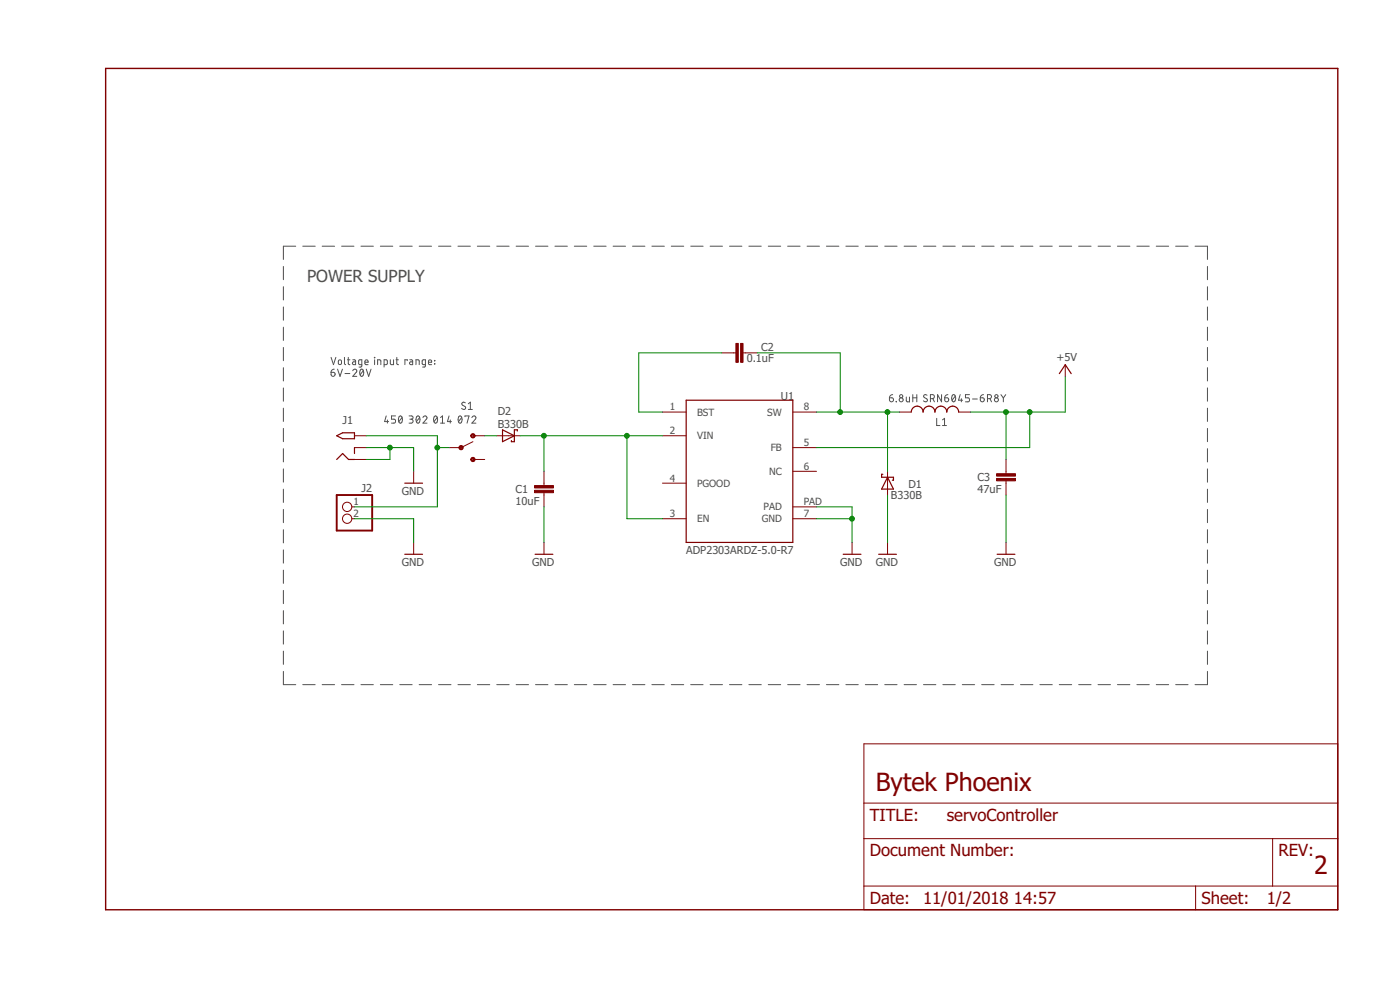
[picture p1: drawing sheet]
<svg xmlns="http://www.w3.org/2000/svg" width="420mm" height="297mm" viewBox="0 0 420 297" stroke-linecap="round" stroke-linejoin="round" font-family="sans-serif">
<g fill="none" stroke="#505050" stroke-width=".3">
<path d="M85 79.9v4M88.8 73.9h-3.8v4M90.9 73.9h3.7M96.7 73.9h3.7M102.5 73.9h3.7M108.3 73.9h3.8M114.2 73.9h3.7M120 73.9h3.7M125.8 73.9h3.7M131.6 73.9h3.7M137.4 73.9h3.8M143.3 73.9h3.7"/>
<path d="M149.1 73.9h3.7M154.9 73.9h3.7M160.7 73.9h3.7M166.5 73.9h3.8M172.4 73.9h3.7M178.2 73.9h3.7M184 73.9h3.7M189.8 73.9h3.7M195.6 73.9h3.8M201.5 73.9h3.7M207.3 73.9h3.7M213.1 73.9h3.7"/>
<path d="M218.9 73.9h3.8M224.7 73.9h3.8M230.6 73.9h3.7M236.4 73.9h3.7M242.2 73.9h3.7M248 73.9h3.8M253.9 73.9h3.7M259.7 73.9h3.7M265.5 73.9h3.7M271.3 73.9h3.7M277.2 73.9h3.7M283 73.9h3.7"/>
<path d="M288.8 73.9h3.7M294.6 73.9h3.7M300.4 73.9h3.8M306.3 73.9h3.7M312.1 73.9h3.7M317.9 73.9h3.7M323.7 73.9h3.7M329.5 73.9h3.8M335.4 73.9h3.7M341.2 73.9h3.7M347 73.9h3.7M352.8 73.9h3.8"/>
<path d="M358.6 73.9h3.8v4M362.4 79.9v4M85 86v4M85 92.1v4M85 98.2v4M362.4 86v4M362.4 92.1v4M362.4 98.2v4M85 104.2v4M85 110.3v4M85 116.4v4M99.4 111.7h.7a.6 .6 0 0 1 .5 .7 .6 .6 0 0 1-.7 .5 .6 .6 0 0 1-.5-.6z"/>
<path d="M99.4 107.2l.7 2.2 .7-2.2M100.3 110.8l-.7 .2-.2 .7M101.3 110.8l.7 2.1 .8-2.1M101.8 108h.3a.86 .86 0 0 1 .2 1.3l-.4 .1a.84 .84 0 0 1-.1-1.4zM103.4 107.2v1.9l.3 .3M103.5 112.1h1.5M104.3 107.9h.7M104.5 107.2v2l.5 .2M105.9 107.9l.8 .3v1.2h-.5a.42 .42 0 0 1-.5-.4 .42 .42 0 0 1 .5-.4h.5M105.9 111.2a.59 .59 0 0 1 .8-.4 .59 .59 0 0 1 .2 .9l-1 1.2h1.2M108.2 110.9a.89 .89 0 0 1 1 .4 .89 .89 0 0 1-.1 1.1 .52 .52 0 0 1-.5 .5 .52 .52 0 0 1-.6-.5v-.8zM108.6 109.4l-.9-.2v-1l.1-.2 .8-.1v1.9l-.2 .3h-.6"/>
<path d="M109 111.2l-.9 1.2M109.5 108.7h1a.5 .5 0 0 0-.4-.7 .5 .5 0 0 0-.6 .4l.1 .9 .9 .1M109.9 110.8l.7 2.1 .8-2.1M112.4 107.2l.1 .2zM112.4 107.9v1.5M113.3 109.4v-1.5l.9 .2 .1 1.3M115.3 109.4l.8-.1v-1.2l-.8-.2v2.2M117.1 107.9v1.2l.4 .3h.6v-1.5M118.9 107.9h.7M119.1 107.2v2l.5 .2M122.2 108.2v-.3h-.7v1.5M123 107.9l.8 .3v1.2h-.5a.42 .42 0 0 1-.4-.4 .42 .42 0 0 1 .4-.4h.5"/>
<path d="M124.8 109.4v-1.5l.9 .2 .1 1.3M127.7 109.4l-1-.2 .1-1.1 .9-.2-.1 2-.2 .2h-.6M128.6 108.7h.9a.5 .5 0 0 0-.3-.7 .5 .5 0 0 0-.6 .4l.1 .9 .8 .1M130.4 108.1l.1 .2zM130.4 109.1l.1 .1zM266.9 119.4h.8a.61 .61 0 0 1 .4 .6 .61 .61 0 0 1-.6 .6 .61 .61 0 0 1-.6-.6zM267.9 118.4l-.7 .3-.3 .7M272 119.1v1.3l.4 .2h.5v-1.5M273.9 119.4h1.2M273.9 118.4v2.2M275.1 118.4v2.2M278.2 118.6a.54 .54 0 0 0-.8-.1 .54 .54 0 0 0 0 .8l.7 .4a.59 .59 0 0 1-.1 .9 .59 .59 0 0 1-.9-.3"/>
<path d="M279.2 119.6h.6a.6 .6 0 0 0 .6-.6 .6 .6 0 0 0-.6-.6h-.6v2.2M280 119.6l.4 1M282.6 118.4v2.2l-1.2-2.2v2.2M283.5 119.4h.7a.6 .6 0 0 1 .5 .6 .6 .6 0 0 1-.6 .6 .6 .6 0 0 1-.6-.6zM284.5 118.4l-.7 .3-.3 .7M285.9 118.5a.89 .89 0 0 1 .9 .5 .89 .89 0 0 1-.1 1 .57 .57 0 0 1-.7 .6 .57 .57 0 0 1-.4-.8zM286.7 118.9l-1 1.2M288.2 118.4l-.5 1.7h1.2M288.5 119.6v1M291 118.4h-1.2v1h.7a.62 .62 0 0 1 .5 .6 .62 .62 0 0 1-.5 .6h-.7M291.9 119.7h1.4M294.2 119.4h.7a.6 .6 0 0 1 .5 .6 .6 .6 0 0 1-.6 .6 .6 .6 0 0 1-.6-.6z"/>
<path d="M295.2 118.4l-.7 .3-.3 .7M296.4 119.6h.6a.6 .6 0 0 0 .6-.6 .6 .6 0 0 0-.6-.6h-.6v2.2M297.1 119.6l.5 1M300.4 118.4l.7 1M301.1 119.4v1.2M301.8 118.4l-.7 1M362.4 104.2v4M362.4 110.3v4M362.4 116.4v4M85 122.5v3.9M85 128.5v4M85 134.6v4"/>
<path d="M115.9 124.8l-.5 1.7h1.2M116.3 126v1M118.7 124.8h-1.2v1h.7a.6 .6 0 0 1 .5 .6 .6 .6 0 0 1-.5 .6h-.7M119.8 124.9a.69 .69 0 0 1 .9 .2 .69 .69 0 0 1 .1 .8 .69 .69 0 0 1-.1 .8 .69 .69 0 0 1-.9 .1 1.75 1.75 0 0 1 0-1.9zM120.7 125.3l-1 1.2M122.8 124.8h.7a.49 .49 0 0 1 .5 .5 .49 .49 0 0 1-.5 .5h-.5M123.4 125.8a.59 .59 0 0 1 .6 .6 .59 .59 0 0 1-.6 .6h-.6M125.1 124.9a.69 .69 0 0 1 .8 .2 .69 .69 0 0 1 .1 .8 .64 .64 0 0 1-.1 .8 .64 .64 0 0 1-.9 0l-.2-.8zM125.9 125.3l-.9 1.2M126.9 125.3a.59 .59 0 0 1 .9-.5 .59 .59 0 0 1 .2 1l-1.1 1.2h1.2M130.4 124.9a.69 .69 0 0 1 .8 .2 .69 .69 0 0 1 .1 .8 .64 .64 0 0 1-.1 .8 .64 .64 0 0 1-.9 0l-.2-.8zM131.2 125.3l-1 1.2"/>
<path d="M132.2 127h1.2M132.2 125.3l.6-.5v2.2M134.8 124.8l-.5 1.7h1.2M135.1 126v1M137.8 124.9a.69 .69 0 0 1 .8 .2 .69 .69 0 0 1 .1 .8 .69 .69 0 0 1-.1 .8 .69 .69 0 0 1-.8 .1 1.75 1.75 0 0 1 0-1.9zM138.6 125.3l-1 1.2M139.6 125v-.2h1.2l-.6 2.2M139.6 120.9a.54 .54 0 0 0-.8-.1 .54 .54 0 0 0 .1 .8l.6 .3a.54 .54 0 0 1 .1 .9 .54 .54 0 0 1-.9-.1l-.2-.2M140.5 121.2l.7-.5v2.2M140.5 122.9h1.3M141.6 125.3a.6 .6 0 0 1 .9-.5 .6 .6 0 0 1 .2 1l-1.1 1.2h1.2M268.9 120.4l.1 .2z"/>
<path d="M281.1 125.5v2.2h1M282.9 127.7h1.2M282.9 126l.6-.5v2.2M362.4 122.5v3.9M362.4 128.5v4M362.4 134.6v4M85 140.7v4M85 146.8v3.9M85 152.8v4M85 158.9v4M362.4 140.7v4M362.4 146.8v3.9"/>
<path d="M362.4 152.8v4M362.4 158.9v4M85 165v4M85 171.1v3.9M85 177.1v4M362.4 165v4M362.4 171.1v3.9M362.4 177.1v4M85 183.2v4M85 189.3v4M85 195.4v3.9M362.4 183.2v4"/>
<path d="M362.4 189.3v4M362.4 195.4v3.9M85 201.4v4h3.8M90.9 205.4h3.7M96.7 205.4h3.7M102.5 205.4h3.7M108.3 205.4h3.8M114.2 205.4h3.7M120 205.4h3.7M125.8 205.4h3.7M131.6 205.4h3.7M137.4 205.4h3.8"/>
<path d="M143.3 205.4h3.7M149.1 205.4h3.7M154.9 205.4h3.7M160.7 205.4h3.7M166.5 205.4h3.8M172.4 205.4h3.7M178.2 205.4h3.7M184 205.4h3.7M189.8 205.4h3.7M195.6 205.4h3.8M201.5 205.4h3.7M207.3 205.4h3.7"/>
<path d="M213.1 205.4h3.7M218.9 205.4h3.8M224.7 205.4h3.8M230.6 205.4h3.7M236.4 205.4h3.7M242.2 205.4h3.7M248 205.4h3.8M253.9 205.4h3.7M259.7 205.4h3.7M265.5 205.4h3.7M271.3 205.4h3.7M277.2 205.4h3.7"/>
<path d="M283 205.4h3.7M288.8 205.4h3.7M294.6 205.4h3.7M300.4 205.4h3.8M306.3 205.4h3.7M312.1 205.4h3.7M317.9 205.4h3.7M323.7 205.4h3.7M329.5 205.4h3.8M335.4 205.4h3.7M341.2 205.4h3.7M347 205.4h3.7"/>
<path d="M352.8 205.4h3.8M362.4 201.4v4h-3.8"/>
<circle cx="270.5" cy="118.9" r=".48"/>
<circle cx="270.5" cy="120" r=".6"/>
<circle cx="299" cy="118.9" r=".48"/>
<circle cx="299" cy="120" r=".6"/>
</g>
<path d="M31.7 20.5h369.8v252.5h-369.8z" fill="none" stroke="#800000" stroke-width=".42"/>
<g fill="none" stroke="#800000" stroke-width=".3">
<path d="M216.6 105.9h4.3M223 105.9h4.3M319.7 109.4v3.6M106.4 130.7h3.5M106.4 137.9h3.5M106.4 134.3h3.5M141.9 130.7h3.6M141.9 137.9h3.6M141.9 132.5l-3.5 1.8h-3.6M149 130.7h7.1M198.8 130.7h7.1M198.8 123.6h7.1"/>
<path d="M237.9 134.3h7.1M237.9 123.6h7.1M269.9 123.6h3.6M287.7 123.6h3.6M301.9 137.9v4.2M105.6 152.1h.8M105.6 155.6h.8M124.1 141.4v3.6M163.3 141.4v4.3M163.3 147.8v4.3M198.8 155.6h7.1M198.8 145h7.1"/>
<path d="M237.9 152.1h7.1M237.9 155.6h7.1M237.9 141.4h7.1M266.4 141.4v7.1M301.9 144.3v4.2M124.1 162.8v3.5M163.3 162.8v3.5M255.7 162.8v3.5M266.4 162.8v3.5M301.9 162.8v3.5M259.3 223.2h142.2v49.8h-142.2zM259.3 251.6h142.2"/>
<path d="M259.3 241h142.2M381.9 251.6v14.3M259.3 265.9h142.2M358.8 265.9v7.1"/>
<circle cx="104.2" cy="155.6" r="1.4"/>
<circle cx="104.2" cy="152.1" r="1.4"/>
</g>
<g fill="none" stroke="#800000" stroke-width=".36">
<path d="M317.9 112.1l1.8-2.7 1.8 2.7M101 130.7l1.8-.8h3.6v1.7h-3.6zM101 137.9l1.8-1.8 1.8 1.8h1.8M106.4 134.3v1.8M150.8 129l3.6 1.7-3.6 1.8zM155.3 129.3v-.3h-.9v3.5h-.9v-.3M205.9 120.1h32v42.7h-32zM273.5 123.6a1.78 1.78 0 0 1 1.8-1.7 1.78 1.78 0 0 1 1.7 1.7 1.78 1.78 0 0 1 1.8-1.7 1.78 1.78 0 0 1 1.8 1.7 1.78 1.78 0 0 1 1.8-1.7 1.78 1.78 0 0 1 1.7 1.7 1.78 1.78 0 0 1 1.8-1.7 1.78 1.78 0 0 1 1.8 1.7M121.5 145h5.3M264.9 142.3h-.3v.9h3.5v.9h-.3M266.4 143.2l1.7 3.5h-3.5zM121.5 166.3h5.3"/>
<path d="M160.6 166.3h5.3M253 166.3h5.4M263.7 166.3h5.3M299.3 166.3h5.3"/>
</g>
<path d="M101 148.5h10.7v10.7h-10.7z" fill="none" stroke="#800000" stroke-width=".57"/>
<g fill="#800000" stroke="#800000" stroke-width=".3">
<path d="M160.4 147.1h5.7v.7h-5.7z"/>
<path d="M160.4 145.7h5.7v.7h-5.7z"/>
<path d="M222.3 103h.7v5.7h-.7z"/>
<path d="M220.9 103h.7v5.7h-.7z"/>
<path d="M299.1 143.6h5.7v.7h-5.7z"/>
<path d="M299.1 142.1h5.7v.8h-5.7z"/>
</g>
<g fill="#800000" stroke="#800000" stroke-width=".3">
<path d="M141.5 130.3a.64 .64 0 0 1 1 .1 .64 .64 0 0 1-.4 1 .64 .64 0 0 1-.8-.7h.3a.36 .36 0 0 1 .4-.3 .36 .36 0 0 1 .2 .6 .36 .36 0 0 1-.6-.1l-.3-.2z" fill-rule="evenodd"/>
<path d="M141.5 137.4a.64 .64 0 0 1 1 .2 .64 .64 0 0 1-.4 .9 .64 .64 0 0 1-.8-.6h.3a.36 .36 0 0 1 .4-.4 .36 .36 0 0 1 .2 .6 .36 .36 0 0 1-.6-.1l-.3-.1z" fill-rule="evenodd"/>
<path d="M137.9 133.9a.64 .64 0 0 1 1 .1 .64 .64 0 0 1-.4 .9 .64 .64 0 0 1-.8-.6h.3a.36 .36 0 0 1 .5-.4 .36 .36 0 0 1 .1 .6 .36 .36 0 0 1-.6 0l-.3-.2z" fill-rule="evenodd"/>
</g>
<g fill="none" stroke="#008000" stroke-width=".3">
<path d="M216.6 105.9h-24.9v17.7h7.1M227.3 105.9h24.9v17.7M319.7 113v10.6h-28.4M109.9 130.7h21.4v21.4h-24.9M109.9 134.3h14.2v7.1M117 134.3v3.6h-7.1M131.3 134.3h3.5M145.5 130.7h3.5M156.1 130.7h42.7M163.3 130.7v10.7M188.2 130.7v24.9h10.6M245 123.6h24.9"/>
<path d="M266.4 123.6v17.8M301.9 123.6v14.3M309 123.6v10.7h-64M106.4 155.6h17.7v7.2M163.3 152.1v10.7M245 155.6h10.7M245 152.1h10.7v10.7M266.4 148.5v14.3M301.9 148.5v14.3"/>
</g>
<g fill="#008000" stroke="#008000" stroke-width=".3">
<circle cx="252.1" cy="123.6" r=".72"/>
<circle cx="266.3" cy="123.6" r=".72"/>
<circle cx="163.2" cy="130.7" r=".72"/>
<circle cx="188.1" cy="130.7" r=".72"/>
<circle cx="255.7" cy="155.6" r=".72"/>
<circle cx="117" cy="134.3" r=".72"/>
<circle cx="131.2" cy="134.3" r=".72"/>
<circle cx="301.9" cy="123.6" r=".72"/>
<circle cx="309" cy="123.6" r=".72"/>
</g>
<g font-size="7.5" fill="#800000">
<text x="262.8" y="237.4">Bytek Phoenix</text>
<text x="394.4" y="262.3">2</text>
</g>
<text font-size="5" fill="#505050" x="92.2" y="84.5">POWER SUPPLY</text>
<g font-size="5" fill="#800000">
<text x="261" y="246.3">TITLE:</text>
<text x="284.1" y="246.3">servoController</text>
<text x="261" y="257">Document Number:</text>
<text x="383.7" y="257">REV:</text>
<text x="261" y="271.2">Date:</text>
<text x="277" y="271.2">11/01/2018</text>
<text x="304.3" y="271.2">14:57</text>
<text x="360.6" y="271.2">Sheet:</text>
<text x="380.1" y="271.2">1/2</text>
</g>
<g font-size="3.3" fill="#505050">
<text x="228.4" y="105.2">C2</text>
<text x="224.1" y="108.8">0.1uF</text>
<text x="317.1" y="108.2">+5V</text>
<text x="149.4" y="124.5">D2</text>
<text x="234.4" y="120.1">U1</text>
<text x="102.8" y="127.2">J1</text>
<text x="149.4" y="128.4">B330B</text>
<text x="108.5" y="147.6">J2</text>
<text x="120.6" y="148.5">GND</text>
<text x="154.7" y="148">C1</text>
<text x="267.4" y="149.6">B330B</text>
<text x="272.6" y="146.4">D1</text>
<text x="293.4" y="148">47uF</text>
<text x="293.4" y="144.4">C3</text>
<text x="154.7" y="151.6">10uF</text>
<text x="205.9" y="166.3">ADP2303ARDZ-5.0-R7</text>
<text x="120.6" y="169.9">GND</text>
<text x="159.7" y="169.9">GND</text>
<text x="252.1" y="169.9">GND</text>
<text x="262.8" y="169.9">GND</text>
<text x="298.4" y="169.9">GND</text>
</g>
<g font-size="3" fill="#505050">
<text x="201" y="123.1">1</text>
<text x="209.2" y="124.7">BST</text>
<text x="230.3" y="124.7">SW</text>
<text x="241.2" y="123.1">8</text>
<text x="201" y="130.3">2</text>
<text x="209.2" y="131.8">VIN</text>
<text x="231.3" y="135.4">FB</text>
<text x="241.2" y="133.8">5</text>
<text x="230.8" y="142.5">NC</text>
<text x="241.2" y="140.9">6</text>
<text x="201" y="144.5">4</text>
<text x="209.2" y="146">PGOOD</text>
<text x="106.1" y="151.6">1</text>
<text x="106.1" y="155.1">2</text>
<text x="201" y="155.1">3</text>
<text x="229.2" y="153.2">PAD</text>
<text x="241.2" y="155.1">7</text>
<text x="241.2" y="151.6">PAD</text>
<text x="209.2" y="156.7">EN</text>
<text x="228.6" y="156.7">GND</text>
</g>
</svg>
